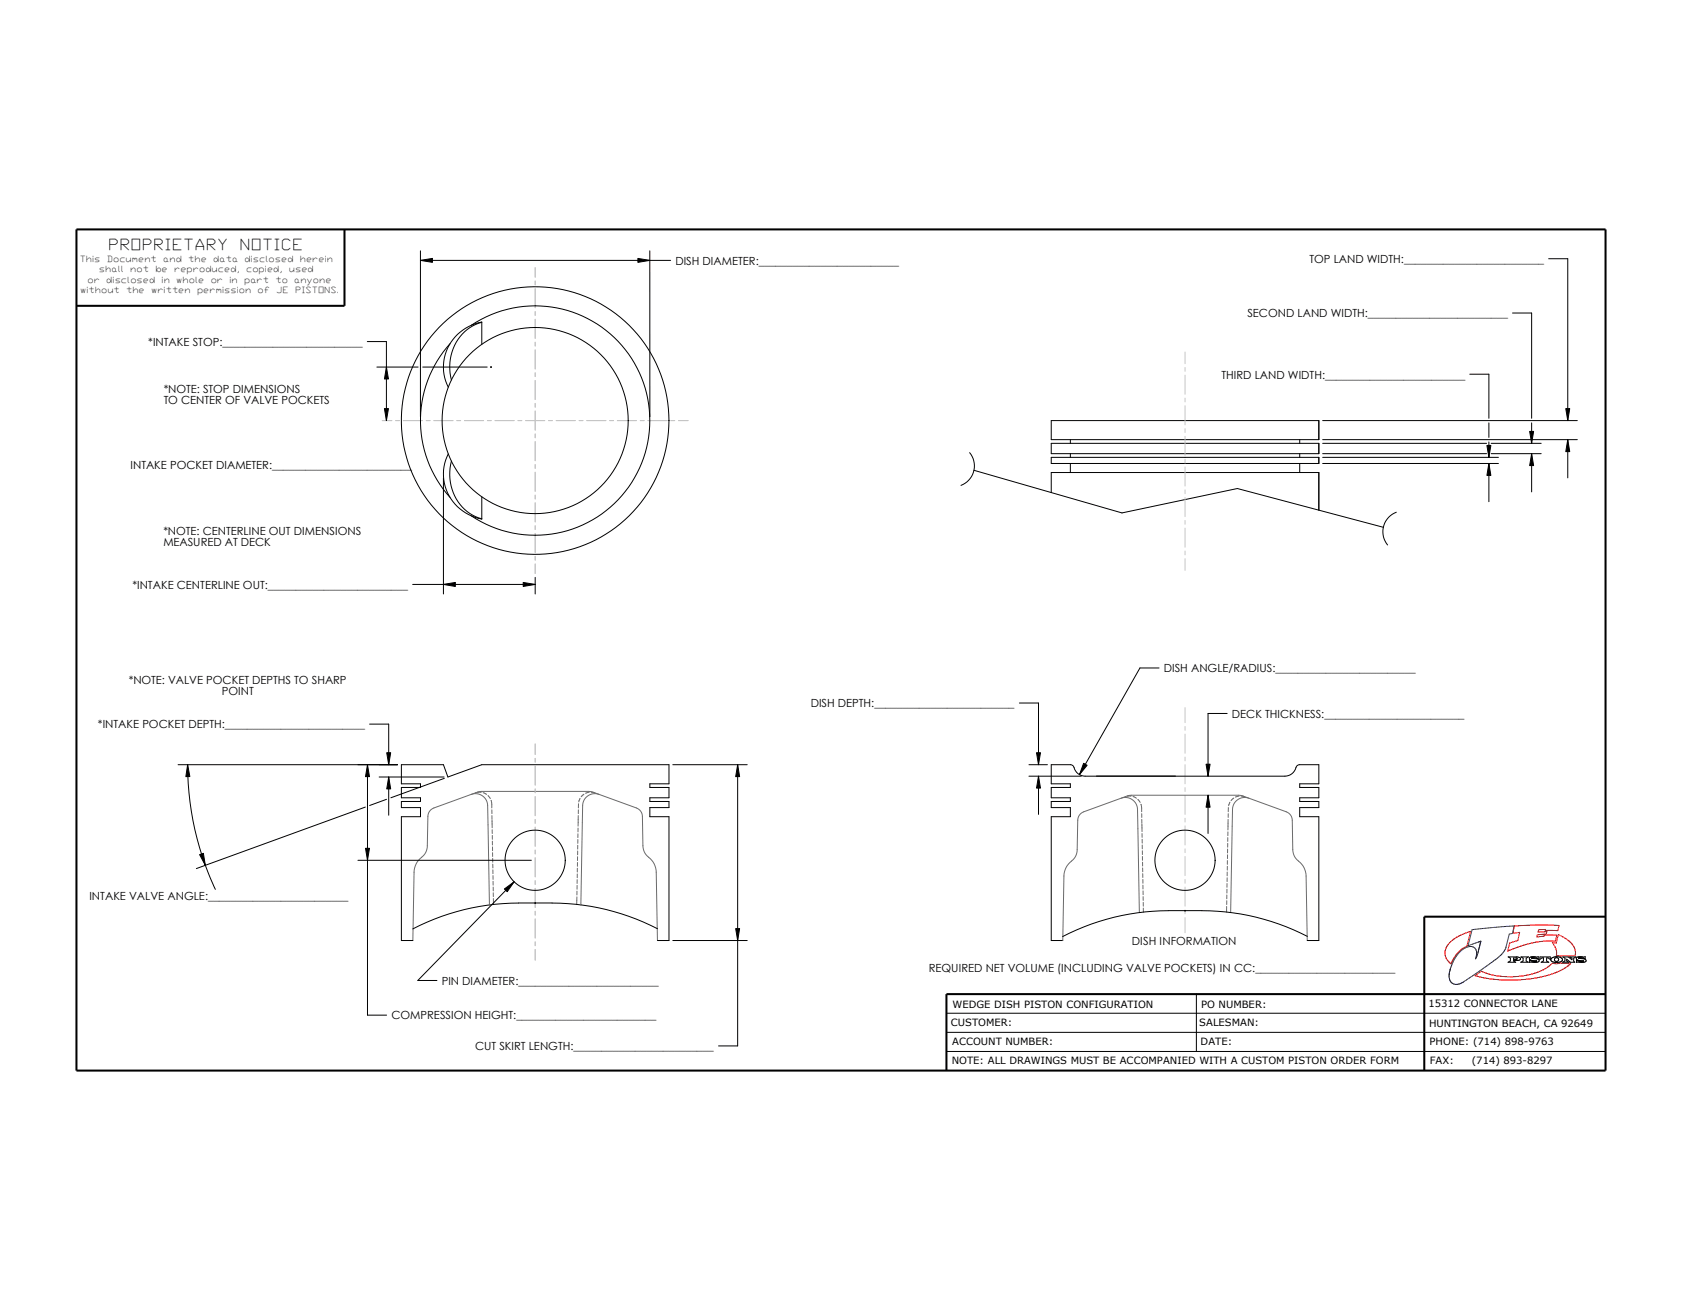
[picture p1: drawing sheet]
<svg xmlns="http://www.w3.org/2000/svg" width="559mm" height="432mm" viewBox="0 0 559 432" stroke-linecap="round" stroke-linejoin="round" font-family="sans-serif">
<g fill="none" stroke="#c4c4c4" stroke-width=".33">
<path d="M177.8 88.9v3.2M177.8 93.3v1.3M177.8 95.9v6.3M177.8 103.5v1.3M177.8 106v6.4M177.8 113.7v1.2M177.8 116.2v6.4M393.7 116.9v3.9M127 139.7h3.2M131.4 139.7h1.3M134 139.7h6.3M141.6 139.7h1.3"/>
<path d="M144.1 139.7h6.4M151.8 139.7h1.2M154.3 139.7h6.4M161.9 139.7h1.3M164.5 139.7h6.3M172.1 139.7h1.3M174.6 139.7h6.4M177.8 123.8v1.3M177.8 126.4v6.3M177.8 134v1.3M177.8 136.5v6.4M182.2 139.7h1.3"/>
<path d="M184.8 139.7h6.3M192.4 139.7h1.3M194.9 139.7h6.4M202.6 139.7h1.2M205.1 139.7h6.4M212.7 139.7h1.3M215.3 139.7h6.3M222.9 139.7h1.3M225.4 139.7h3.2M393.7 122.1v1.2M393.7 124.6v6.4M393.7 132.2v1.3"/>
<path d="M393.7 134.8v6.3M177.8 144.1v1.3M177.8 146.7v6.3M177.8 154.3v1.3M177.8 156.8v6.4M393.7 142.4v1.3M393.7 144.9v6.4M393.7 152.5v1.3M393.7 155.1v6.3M177.8 164.5v1.2M177.8 167v6.4M177.8 174.6v1.3"/>
<path d="M177.8 177.2v6.3M393.7 162.7v1.3M393.7 165.2v6.4M393.7 172.9v1.2M393.7 175.4v6.4M177.8 184.8v1.3M177.8 187.3v3.2M393.7 183v1.3M393.7 185.6v3.8M393.7 235v5M177.8 247.1v3.5M177.8 251.9v1.3"/>
<path d="M177.8 254.4v6.4M393.7 241.3v1.3M393.7 243.8v6.4M393.7 251.5v1.2M393.7 254v6.4M177.8 262v1.3M177.8 264.6v6.3M177.8 272.2v1.3M177.8 274.7v6.4M393.7 261.6v1.3M393.7 264.2v6.3M393.7 271.8v1.3"/>
<path d="M393.7 274.3v6.4M177.8 282.4v1.2M177.8 284.9v6.4M177.8 292.5v1.3M177.8 295.1v6.3M393.7 281.9v1.3M393.7 284.5v6.3M393.7 292.1v1.3M393.7 294.6v6.4M177.8 302.7v1.3M177.8 305.2v6.4M177.8 312.8v1.3"/>
<path d="M177.8 315.4v3.5M393.7 302.3v1.2M393.7 304.8v5"/>
</g>
<g fill="none" stroke="#000" stroke-width=".33">
<path d="M139.7 86.5l4-.7v1.3zM139.7 83.3v55.1M139.7 86.5h83.1M211.9 85.8l4 .7-4 .6zM215.9 83.3v55.1M514.5 85.9h6.3v53.8M122 113.5h6.4v26.2M149.5 114.2a38.1 38.1 0 0 0 0 51M156.6 108a38.1 38.1 0 0 1 59.3 31.7 38.1 38.1 0 0 1-59.3 31.6M160.1 114.4v-7.4a15.2 15.2 0 0 0-11.2 21.6M160.1 107.1a15.4 15.4 0 0 0-10.1 19.1M502.5 104h6.3v34.9"/>
<path d="M125.2 121.9h13.7M127.7 135.7h1.4l-.7 4zM128.4 121.9l.7 4h-1.4zM140.4 121.9h21.5M163.1 121.9h.1M163.1 121.9l.1 .1M163.1 121.9v.1M163.2 121.9l-.2 .1M349.2 139.7h88.9v6.3h-88.9zM439.4 139.7h84.6M488.3 124.3h6.3v14.6M520.2 135.7h1.3l-.7 4z"/>
<path d="M147.3 158.8v38.5M148.9 150.8a15.1 15.1 0 0 0 11.2 21.6v-7.4M150 153.2a15.5 15.5 0 0 0 10.1 19.1M322.1 150.3a6.9 6.9 0 0 1-2.8 10.9M323.6 156.2l49.1 14.2 38.4-8.1 48.5 12.9M349.2 147.3h88.9v3.4h-88.9zM349.2 151.9h88.9v2h-88.9zM355.6 146v1.3M355.6 150.7v1.2M355.6 153.9v3.1M431.8 146v1.3M431.8 150.7v1.2"/>
<path d="M431.8 153.9v3.1M439.4 146h84.6M439.4 147.3h54.5M439.4 150.7h54.5M439.4 153.9h58.4M439.4 151.9h58.4M494 148h1.3l-.7 3.9zM494.6 153.9l.7 4h-1.3zM494.6 140.5v4.8M494.6 146.8v5.1M494.6 153.9v12.7M495.4 147.3h16.6"/>
<path d="M495.4 150.7h16.6M508.2 143.3h1.3l-.7 4zM508.8 150.7l.7 3.9h-1.3zM508.8 140.5v4.8M508.8 146.8v.5M508.8 150.7v12.7M520.8 146l.7 4h-1.3zM520.8 146v12.7M349.2 163.6v-6.6h88.9v12.4M463.9 170.1a6.9 6.9 0 0 0-2.9 10.9M137.1 194.1h40.7M147.3 194.1l4-.6v1.3z"/>
<path d="M173.8 193.5l4 .6-4 .7zM177.8 191.8v5.5M338.7 233.5h6.3v20.5M385.1 221.9h-6.4l-20.1 35.4M407.7 237h-6.4v20.8M59.2 254h72.9M62.3 254l.8 3.9-1.4 .1zM62.3 254a97.8 97.8 0 0 0 9.2 41.4M122.1 254l.6 4h-1.3zM122.1 254v83.2h6.3M122.8 240.5h6.3v13.5M126 258.1h21.5"/>
<path d="M128.5 250h1.3l-.7 4zM129.1 258.1l.7 3.9h-1.3zM129.1 258.1v12.7M147.6 258.5l-17.7 6.5M223.5 254h24.7M245.1 254l.6 4h-1.3zM245.1 254v93.4h-6.4M341.8 254h6.2M341.8 257.8h17.4M344.4 250h1.3l-.7 4zM345 257.8l.7 4h-1.3zM345 257.8v12.7"/>
<path d="M360 253.5l1.2 .7-2.6 3.1zM400.7 253.8h1.3l-.7 4zM121.4 268.1l-56.2 20.4M128.4 265.5l-5.6 2M401.3 264.1l.7 4h-1.3zM401.3 264.1v12.7M66.3 283.9l1.3-.5 .6 4zM118.9 285.8h57.6M121.4 281.8h1.3l-.6 4zM167.6 295.3l3.2-2.4-2.3 3.3zM170.8 292.9l-32 32.8h6.4M177.7 299.9l.2 .1"/>
<path d="M137.2 312.4h-3.9v-41.1h6.4v-3.1h-6.4v-2h6.4v-1.2h-6.4v-3.4h6.4v-1.2h-6.4v-6.4h14l1.5 4.1 11.3-4.1h62.1v6.4h-6.3v1.2h6.3v3.4h-6.3v1.2h6.3v2h-6.3v3.1h6.3v41.1h-3.8M177.7 300h.1M218.4 308.5a76.5 76.5 0 0 0-35-8.6 147.1 147.1 0 0 0-18.9 .5 77.1 77.1 0 0 0-27.4 8.1M223.5 312.4h24.7M244.4 308.4h1.3l-.6 4zM353.1 312.4h-3.9v-41.1h6.4v-3.1h-6.4v-2h6.4v-1.2h-6.4v-3.4h6.4v-1.2h-6.4v-6.4h6.4a1.49 1.49 0 0 1 1.4 1.5l.7 1.1 1 .7 1.8 .5h66.4a4.3 4.3 0 0 0 3.9-3.4l.8-.4h6.5v6.4h-6.3v1.2h6.3v3.4h-6.3v1.2h6.3v2h-6.3v3.1h6.3v41.1h-3.8M393.6 302.4l.2 .2M393.7 302.4v.2M393.8 302.4l-.2 .2M434.3 311a76.6 76.6 0 0 0-35-8.5 147.1 147.1 0 0 0-18.9 .4 77.1 77.1 0 0 0-27.4 8.2M501.1 317.8l3.2 .1 .6 .2 .3 .4-.6 .5h-1.8l.8 .6h-2.6l.8-.4v-.9zM502.8 318.2h1l.3 .2-.3 .3h-1z"/>
<path d="M505.3 317.8h2.5l-.8 .5v.9l.7 .4h-2.5l.8-.4v-.9zM508.8 318.2v.1M508.8 318.2l1-.1 1.2 .4v-.7l-.5 .1a1.85 1.85 0 0 0-2.4 .5 3 3 0 0 0 2.4 .8M508.8 318.2h.1M508.8 318.3h.1M508.9 318.3l2 .2 .5 .6a2.29 2.29 0 0 1-2.7 .4l-.6 .2 .1-.9 .8 .5h1.5M510.5 319.2v.1M511.6 317.8h3.4l.1 .9-.8-.5h-.5v1l.7 .4h-2.5l.8-.4v-1h-.5l-.8 .5zM515.5 318.2l1.3-.4a1.71 1.71 0 0 1 2.2 1.2 2.81 2.81 0 0 1-3.8-.1zM519.2 317.8h1.8l1.2 1v-.5l-.7-.5h2.1l-.8 .5v.9l.4 .4h-1.5l-1.2-1v.6l.7 .4h-2l.7-.4v-.9zM523.7 318.1l.8-.3h2.1v.7l-.6-.3a1.23 1.23 0 0 0-1.6 .1h.2a2.91 2.91 0 0 1 2.4 .8 2.32 2.32 0 0 1-2.7 .4l-.6 .2 .1-.9 1.1 .5 1.2-.1-.3-.1a2.1 2.1 0 0 1-2.1-.7zM524.4 318.2h.1"/>
<path d="M314.4 336.6h219M397.5 330.2v19.1M314.4 349.3h219M314.4 342.9h219"/>
<circle cx="177.8" cy="139.7" r="30.9"/>
<circle cx="177.8" cy="139.7" r="44.5"/>
<circle cx="177.8" cy="285.7" r="10"/>
<circle cx="393.7" cy="285.7" r="10"/>
<circle cx="517.1" cy="318.7" r=".67"/>
</g>
<g fill="none" stroke="#6a6a6a" stroke-width=".33">
<path d="M156.6 263.9a4 4 0 0 1 5.4 3.7l.6 33M158 263.3l-.1 .1M159.9 263.1l-1.3 .1M160.5 263.3l1.1 .6M162.1 264.3l.8 1M163.2 265.9l.2 2.5M163.4 269v1.3M163.4 270.9v1.3M163.5 272.4v2.6M163.5 275.6v1.3M163.6 277.5v1.3M163.6 279.4v1.3"/>
<path d="M192 278.9v1.2M192 276.9v1.3M192 275v1.3M192.1 270.9l-.1 3.5M192.2 269l-.1 1.3M192.2 267v1.4M192.7 265.2l-.4 1.2M194 263.8l-.9 .8M195.8 263.1l-1.3 .4M196.4 263.1l1.3 .3M199 263.9a4 4 0 0 0-5.4 3.7l-.6 33M372.5 265.1a4 4 0 0 1 5.4 3.8l.6 34.2"/>
<path d="M373.9 264.6h-.1M375.8 264.4l-1.3 .1M376.4 264.6l1.1 .5M378 265.5l.8 1M379.1 267.1l.2 2.5M379.3 270.3v1.2M379.3 272.2v1.2M379.4 273.7v2.5M379.4 276.9v1.2M379.5 278.8v1.2M407.9 278.2v1.3M407.9 276.3v1.3"/>
<path d="M408 272.2l-.1 3.5M408 270.3v1.2M408.1 268.3l-.1 1.3M408.6 266.4l-.4 1.2M409.9 265.1l-.9 .8M411.7 264.4l-1.3 .4M412.3 264.4l1.3 .2M414.9 265.1a4 4 0 0 0-5.4 3.8l-.6 34.2M140.1 284.8a4.7 4.7 0 0 0 1.9-3.9l.2-9.7a3 3 0 0 1 1.9-2.8l14.6-5.3 1.3-.2h36l15.4 5.5a3 3 0 0 1 2 2.8l.2 9.7a5.2 5.2 0 0 0 2.4 4.3l1.3 1.8 .7 2 .4 23.4M140.1 284.8a6.3 6.3 0 0 0-2.5 4.9l-.4 22.7M163.6 281.3v1.3M163.6 283.2l.1 1.3"/>
<path d="M163.7 285.1v1.3M163.7 287v1.3M163.7 288.9l.1 1.3M163.8 290.8v1.3M163.8 292.7v1.3M163.9 294.6v1.3M163.9 296.5v1.3M163.9 298.5l.1 1.9M191.7 297.9l-.1 2.5M191.7 296v1.3M191.7 294.1v1.3M191.7 292.2v1.3"/>
<path d="M191.8 290.3v1.3M191.8 288.4v1.2M191.9 286.5l-.1 1.2M191.9 284.6v1.2M191.9 282.7v1.2M191.9 280.8v1.2M379.5 280.7v1.2M379.5 282.6v1.2M379.5 284.5l.1 1.3M379.6 286.4v1.3M379.6 288.3v1.3M379.6 290.2l.1 1.3"/>
<path d="M379.7 292.1v1.3M379.7 294v1.3M379.7 295.9l.1 1.3M379.8 297.8v1.3M379.8 299.7v1.3M407.6 299.2l-.1 1.2M407.6 297.3v1.2M407.6 295.4v1.2M407.6 293.5v1.2M407.7 291.6v1.2M407.7 289.6v1.3M407.8 287.7l-.1 1.3"/>
<path d="M407.8 285.8v1.3M407.8 283.9v1.3M407.8 282v1.3M407.9 280.1v1.3M162.7 300.4v.2M192.9 300.4v.2M353.1 312.4l.4-21.4a7.2 7.2 0 0 1 3.3-5.7l.6-1 .4-1.6 .3-10.2a3 3 0 0 1 1.9-2.9l14.6-5.3 1.3-.2 36 .1 15.4 5.4a3 3 0 0 1 2 2.9l.2 9.7a6.1 6.1 0 0 0 2.9 4.8l.8 1.2 .7 2.1 .4 22.1M379.8 301.6l.1 1.3M407.5 301.1v1.9"/>
</g>
<path d="M25.4 76.2h508v279.4h-508zM114.4 76.2v25.4h-89M533.4 304.5h-60.2v51.1M533.4 330.2h-219v25.4" fill="none" stroke="#000" stroke-width=".68" stroke-linecap="butt"/>
<path d="M481.7 313.1l3.1-2.2 3.8-1.5-1.3 4.9-.9 .4a11 11 0 0 0-4.3 5.5 4.4 4.4 0 0 1-2-4.4l.5-1.3zM503.1 307.6l7.2-.3 7.6 .1-.4 1.7-4.1-.1v-.3l-2.2 .1-.2 .8 2.9-.2-.2 .9-3 .2-.1 .7 .8-.1a1.2 1.2 0 0 0 1.6-.5l4.2 .1-.5 2-3.5-.1-3.3 .4-3.9 1-5.1 1.9 .6-2.7 2.8-.8 .6-2.7-2.3 .3zM517.7 310.4l1.2 .6a6.4 6.4 0 0 1 4.4 6.1v.3l-1.9 .2-2.6-.2-.1 .3-1.7-.4a4 4 0 0 0-.5-3l-.8-1.3 1.3 .2zM490 324.1l2.2-1.5 2.5 1 3 .6 3.1 .2 4.3-.1 3.1-.6 2.8-.8 2.1-1 1.8-1.2a1.67 1.67 0 0 1 2-.6l1.8-.2 2.5 .1 .2-.2 .4 .2-2.3 1.8-3.3 1.5-3.9 1.1-4 .7-4.3 .4h-5.2l-5-.5z" fill="none" stroke="#f00" stroke-width=".33"/>
<g fill="none" stroke="#0000e1" stroke-width=".33">
<path d="M487.9 314.5a10.4 10.4 0 0 0-6.1 7.3M487.9 314.5h.1M487.9 314.5a1.99 1.99 0 0 1 2.7 1.8l-.4 2.2M489.1 308.8l13.9-1.2-.5 2.4-1.1 .3-1.1 4.3M489.1 308.8l-1.4 5.3 4.3-1.5M490.2 318.5h.1M492 312.6l-1.1 4.4-.7 1.5M492 312.6l-1 3.9M492 312.6l-1 .4M500.3 314.6a14 14 0 0 1-5.7 5.8l-8.7 5.9-1.7 .7a2.28 2.28 0 0 1-2.7-1.9l-.1-1.3 .4-1.8M500.3 314.6h.1M481.5 323.5v.1"/>
<path d="M481.6 322.7v.1M481.8 322h.1M481.8 321.9v.1M481.8 321.8v.1M485.7 326.5h-.1"/>
</g>
<g fill="#000">
<path d="M139.7 86.5l4-.7v1.3zM211.9 85.8l4 .7-4 .6zM128.4 121.9l.7 4h-1.4zM127.7 135.7h1.4l-.7 4zM520.2 135.7h1.3l-.7 4zM494 148h1.3l-.7 3.9zM494.6 153.9l.7 4h-1.3zM508.2 143.3h1.3l-.7 4zM508.8 150.7l.7 3.9h-1.3zM520.8 146l.7 4h-1.3zM147.3 194.1l4-.6v1.3zM173.8 193.5l4 .6-4 .7z"/>
<path d="M62.3 254l.8 3.9-1.4 .1zM122.1 254l.6 4h-1.3zM129.1 258.1l.7 3.9h-1.3zM128.5 250h1.3l-.7 4zM245.1 254l.6 4h-1.3zM344.4 250h1.3l-.7 4zM345 257.8l.7 4h-1.3zM360 253.5l1.2 .7-2.6 3.1zM400.7 253.8h1.3l-.7 4zM401.3 264.1l.7 4h-1.3zM66.3 283.9l1.3-.5 .6 4zM121.4 281.8h1.3l-.6 4z"/>
<path d="M167.6 295.3l3.2-2.4-2.3 3.3zM244.4 308.4h1.3l-.6 4z"/>
</g>
<g font-size="5">
<text x="36.5" y="83.2">PROPRIETARY</text>
<text x="80.2" y="83.2">NOTICE</text>
</g>
<g font-size="3.7">
<text x="224.4" y="87.9">DISH DIAMETER:_________________________</text>
<text x="435" y="87.4">TOP LAND WIDTH:_________________________</text>
<text x="414.4" y="105.4">SECOND LAND WIDTH:_________________________</text>
<text x="49.3" y="114.9">*INTAKE STOP:_________________________</text>
<text x="405.8" y="125.7">THIRD LAND WIDTH:_________________________</text>
<text x="54.4" y="130.6">*NOTE: STOP DIMENSIONS</text>
<text x="54.4" y="134.2">TO CENTER OF VALVE POCKETS</text>
<text x="43.3" y="155.8">INTAKE POCKET DIAMETER:_________________________</text>
<text x="54.3" y="177.8">*NOTE: CENTERLINE OUT DIMENSIONS</text>
<text x="54.3" y="181.3">MEASURED AT DECK</text>
<text x="44" y="195.6">*INTAKE CENTERLINE OUT:_________________________</text>
<text x="42.8" y="227.3">*NOTE: VALVE POCKET DEPTHS TO SHARP</text>
<text x="386.6" y="223.3">DISH ANGLE/RADIUS:_________________________</text>
<text x="73.7" y="230.9">POINT</text>
<text x="269.3" y="235">DISH DEPTH:_________________________</text>
<text x="409.3" y="238.4">DECK THICKNESS:_________________________</text>
<text x="32.5" y="242">*INTAKE POCKET DEPTH:_________________________</text>
<text x="29.7" y="299.1">INTAKE VALVE ANGLE:_________________________</text>
<text x="376.1" y="313.8">DISH INFORMATION</text>
<text x="308.6" y="322.7">REQUIRED NET VOLUME (INCLUDING VALVE POCKETS) IN CC:_________________________</text>
<text x="146.7" y="327.1">PIN DIAMETER:_________________________</text>
<text x="130" y="338.6">COMPRESSION HEIGHT:_________________________</text>
<text x="157.8" y="348.8">CUT SKIRT LENGTH:_________________________</text>
</g>
<g font-size="3.3">
<text x="316.5" y="334.8">WEDGE DISH PISTON CONFIGURATION</text>
<text x="399" y="334.8">PO NUMBER:</text>
<text x="474.6" y="334.6">15312 CONNECTOR LANE</text>
<text x="315.9" y="340.8">CUSTOMER:</text>
<text x="398.4" y="340.8">SALESMAN:</text>
<text x="474.8" y="341">HUNTINGTON BEACH, CA 92649</text>
<text x="316.3" y="347.2">ACCOUNT NUMBER:</text>
<text x="398.9" y="347.2">DATE:</text>
<text x="475" y="347.2">PHONE: (714) 898-9763</text>
<text x="316.2" y="353.4">NOTE: ALL DRAWINGS MUST BE ACCOMPANIED WITH A CUSTOM PISTON ORDER FORM</text>
<text x="475.1" y="353.4">FAX:</text>
<text x="488.9" y="353.4">(714) 893-8297</text>
</g>
<g font-size="2.8">
<text x="26.8" y="87">This</text>
<text x="35.8" y="87">Document</text>
<text x="54.5" y="87">and</text>
<text x="62.9" y="87">the</text>
<text x="71.2" y="87">data</text>
<text x="81.6" y="87">disclosed</text>
<text x="99.9" y="87">herein</text>
<text x="29.4" y="93.9">or</text>
<text x="33.2" y="90.4">shall</text>
<text x="35.6" y="93.9">disclosed</text>
<text x="43.6" y="90.4">not</text>
<text x="51.9" y="90.4">be</text>
<text x="54" y="93.9">in</text>
<text x="58.2" y="90.4">reproduced,</text>
<text x="58.9" y="93.9">whole</text>
<text x="70.3" y="93.9">or</text>
<text x="76.6" y="93.9">in</text>
<text x="81.4" y="93.9">part</text>
<text x="82.1" y="90.4">copied,</text>
<text x="91.8" y="93.9">to</text>
<text x="96.3" y="90.4">used</text>
<text x="98.1" y="93.9">anyone</text>
<text x="27" y="97.3">without</text>
<text x="42.2" y="97.3">the</text>
<text x="50.5" y="97.3">written</text>
<text x="65.8" y="97.3">permission</text>
<text x="85.9" y="97.3">of</text>
<text x="92.1" y="97.3">JE</text>
<text x="98.4" y="97.3">PISTONS.</text>
</g>
</svg>
